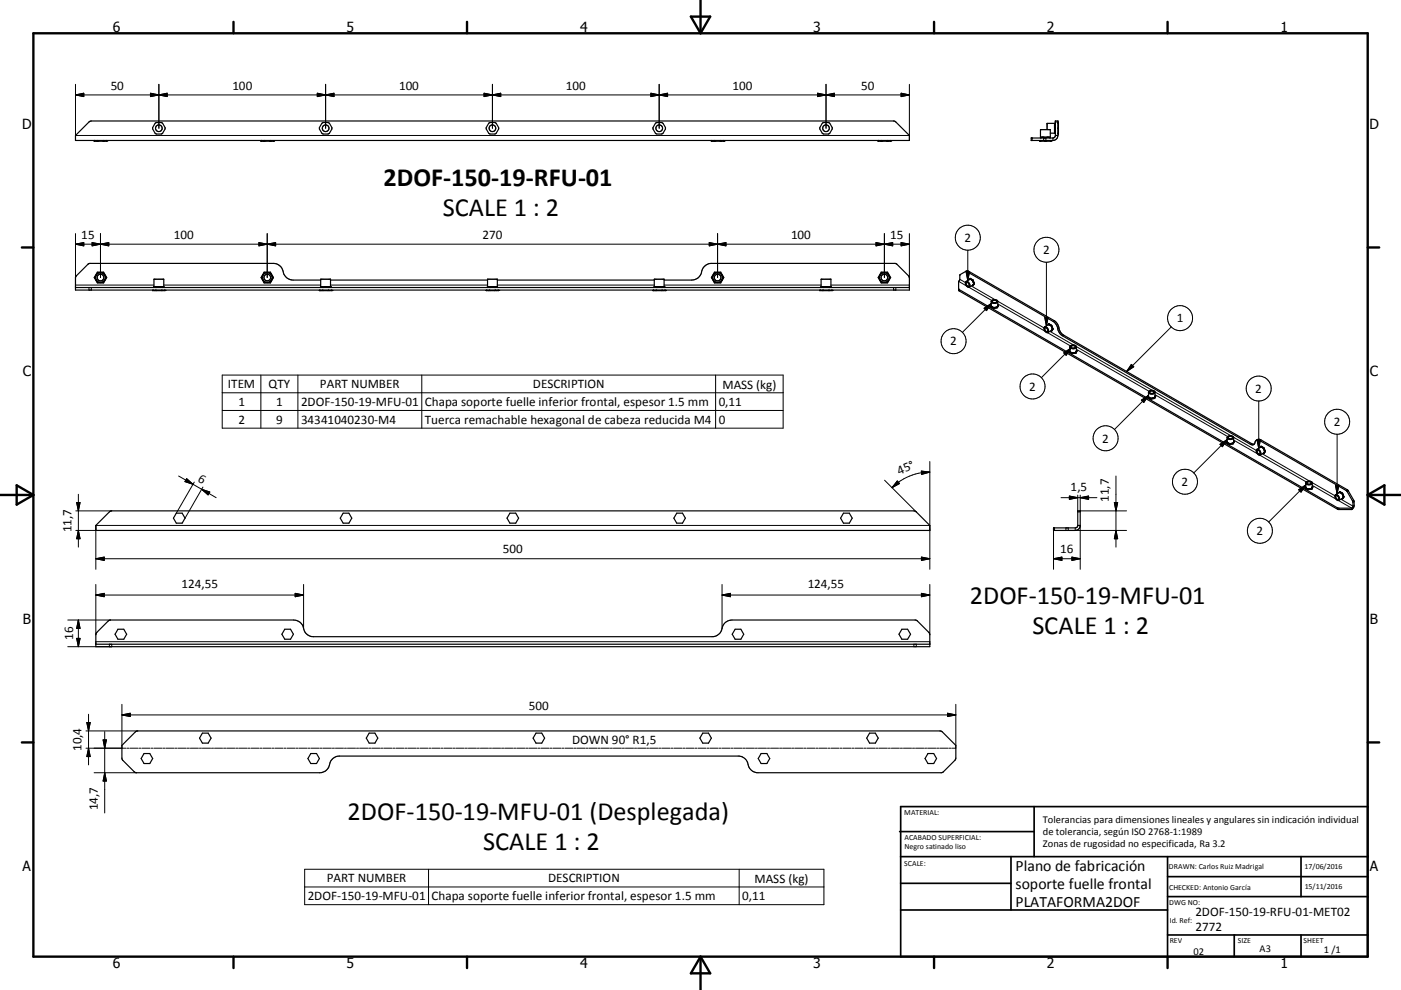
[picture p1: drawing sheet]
<svg xmlns="http://www.w3.org/2000/svg" width="420mm" height="297mm" viewBox="0 0 420 297" stroke-linecap="round" stroke-linejoin="round" font-family="sans-serif">
<g fill="none" stroke="#000" stroke-width=".36">
<path d="M26.7 36.6l.7-.3h240.5l.7 .3 4 4v1.5h-250v-1.5zM314.9 40h1.5M316.2 37v3M316.4 37h-2.5v1.9M316.4 38.6a.8 .8 0 0 0 0 1.2M316.4 37.2a.8 .8 0 0 0 0 1.1M317.3 36.8v3.4M317.3 36.8v.1M317.3 38.4v.1M317.3 38.5v.2M317.3 36.9v.1M317.3 36.8l-.1 .2 .1-.1"/>
<path d="M317.3 38.3h.1M317.3 37h.1M317.3 37v1.3M317.3 38.7v1.3M317.3 40h.1M317.3 40v.1M317.3 38.7h.1M317.3 38.3v.1M28.2 42.3h3.8M28.2 42.2l.1 .1M28.4 42.1l-.2 .1M29.3 42.1l-.3 .2"/>
<path d="M29.3 42.1l.1 .2M30.9 42.3l.1-.2 .2 .2M31.8 42.1l.2 .1M32 42.2v.1M78.3 42.3h3.7M78.3 42.2v.1M78.4 42.1l-.1 .1M79 42.3l.3-.2 .1 .2M80.9 42.3l.1-.2 .3 .2M81.8 42.1l.2 .1M82 42.2v.1M213.3 42.3h3.7"/>
<path d="M213.3 42.2v.1M213.4 42.1l-.1 .1M214 42.3l.3-.2 .1 .2M215.9 42.3l.1-.2 .3 .2M216.8 42.1l.2 .1M217 42.2v.1M263.3 42.3h3.7M263.3 42.2v.1M263.4 42.1l-.1 .1M264 42.3l.3-.2 .1 .2M265.9 42.3l.1-.2 .3 .2M266.9 42.1l.1 .1"/>
<path d="M267 42.2v.1M311.8 42.2l3.3 .1-.2-.2v.2M311.8 42.2l.1 .1M311.9 41.4v-2.5h3v2.5M311.9 41.2h3M311.9 42.1l-.1 .1M312.1 41.4a.8 .8 0 0 1 1.2 0M313.2 42.3l.2-.2 .2 .2M313.6 41.4a.8 .8 0 0 1 1.1 0M316.4 40.6v-4.3h.8v4.3M316.4 40.6l-.2 .6-.5 .2h-6.5v.7h6.5a1.52 1.52 0 0 0 1.5-1.5M316.4 40.6h.8"/>
<path d="M317.3 40.1h.1M317.3 40.1v.1M317.3 40.1l-.1-.1 .1 .1M22.6 86.3h250M28.7 83.7l.3 .6M29 84.3l.5 .4M29.3 81.8h1.7l.9 1.5-.9 1.5h-1.7l-.9-1.5zM29.5 81.8l-1 1.3 .2 .6M30 81.8a1.5 1.5 0 0 0-1.3 1.9M30.3 81.8l1 .6M30.8 81.8l.5 .6M31.3 82.4a1.47 1.47 0 0 1-.2 2 1.47 1.47 0 0 1-2.1-.1"/>
<path d="M31.3 82.4a1.32 1.32 0 0 1-.1 2l-.4 .3M45.7 87.1h3.8M45.7 87.1l.1 .1M45.8 87.2h.1M45.9 87l-.2 .1M46.2 86v-2.2h2.9v2.2M46.2 86h2.9M46.2 86l-.2 .3a.36 .36 0 0 1 .3-.3 .36 .36 0 0 1 .4 .3M46.5 87.2h.1M46.6 87.1l-.1 .1M46.6 87.1h.1M46.7 87.1l.2 .1"/>
<path d="M46.9 87.2h.1M47 86.3a.98 .98 0 0 1 1.3 0M48.4 87.2h.1M48.5 87.1h.1M48.5 87.1l-.1 .1M48.6 87.1l.1 .1M48.7 87.2h.1M49.1 86l.1 .3a.34 .34 0 0 0-.3-.3 .34 .34 0 0 0-.3 .3M49.3 87l.2 .1M49.5 87.2h.1M49.5 87.1v.1M78.9 82.4a1.64 1.64 0 0 0 .6 2.3"/>
<path d="M79 82.4a1.47 1.47 0 0 0 .2 2 1.47 1.47 0 0 0 2-.1M79.3 81.8h1.7l.9 1.5-.9 1.5h-1.7l-.9-1.5zM79.5 81.8l-.6 .6M80 81.8l-1 .6M80.2 81.8a1.46 1.46 0 0 1 1.3 1.9M80.8 81.8l.4 .4a1.32 1.32 0 0 1 .4 1.5M81.2 84.3l-.4 .4M81.4 84l-.2 .3M81.5 83.7l-.1 .3M81.6 83.7l-.2 .3M95.9 87l-.1 .2h3.7l-.2-.2M96.1 86v-2.2h3v2.2"/>
<path d="M96.1 84h-8.2a3.4 3.4 0 0 1-3.3-3.3 2.94 2.94 0 0 0-2.7-1.7h-55.1l-.5 .3-3.5 3.6-.2 4.1h250v-4l-3.7-3.7-.5-.3h-55.1a3.4 3.4 0 0 0-3.2 3.3 3.1 3.1 0 0 1-2.7 1.7h-8.3M96.1 86h3M96.1 86l-.1 .3a.34 .34 0 0 1 .3-.3 .34 .34 0 0 1 .4 .3M96.5 87.2h.1M96.7 87.1h.1M96.7 87.1l-.2 .1M96.7 87.1l.2 .1M96.9 87.2h.1M97 86.3a1.02 1.02 0 0 1 1.3 0M98.4 87.2h.1M98.5 87.1h.1M98.5 87.1l-.1 .1"/>
<path d="M98.6 87.1l.2 .1M98.8 87.2h.1M99.1 84h47.1M99.1 86l.1 .3a.34 .34 0 0 0-.3-.3 .34 .34 0 0 0-.3 .3M145.9 87l-.1 .2 3.7-.1M146.2 86v-2.2h2.9v2.2M146.2 86h2.9M146.2 86l-.2 .3a.36 .36 0 0 1 .4-.3 .36 .36 0 0 1 .3 .3M146.5 87.2h.1M146.6 87.1h.1M146.6 87.1l-.1 .1M146.7 87.1l.2 .1"/>
<path d="M146.8 87l-.2 .1M146.8 87l-.1 .1M146.9 87.2h.1M147 86.3a.99 .99 0 0 1 1.3 0M148.4 87.2h.1M148.5 87.1h.1M148.5 87.1l-.1 .1M148.6 87.1l.2 .1M148.8 87.2h.1M149.1 84h47.1M149.1 86l.1 .3a.34 .34 0 0 0-.3-.3 .34 .34 0 0 0-.3 .3M149.3 87l.2 .1"/>
<path d="M149.5 87.2h.1M149.5 87.1v.1M195.9 87l-.1 .2h3.7l-.2-.2M196.2 86v-2.2h2.9v2.2M196.2 86h2.9M196.2 86l-.2 .3a.34 .34 0 0 1 .4-.3 .34 .34 0 0 1 .3 .3M196.5 87.2h.1M196.7 87.1h.1M196.7 87.1l-.2 .1M196.7 87.1l.2 .1M196.9 87.2h.1M197 86.3a1.02 1.02 0 0 1 1.3 0"/>
<path d="M198.4 87.2h.1M198.5 87.1h.1M198.5 87.1l-.1 .1M198.6 87.1l.2 .1M198.8 87.2h.1M199.1 86l.2 .3-.4-.3-.3 .3M214.3 81.8h1.7l.9 1.5-.9 1.5h-1.7l-.9-1.5zM214.5 81.8a1.62 1.62 0 0 0-1 1.5 1.62 1.62 0 0 0 1 1.4M215 81.8a1.47 1.47 0 0 0-1.2 2.1 1.47 1.47 0 0 0 2.4 .4M215.3 81.8a1.5 1.5 0 0 1 .9 2.5M215.8 81.8a1.66 1.66 0 0 1 .5 2.4M216.2 84.3l-.4 .4"/>
<path d="M245.9 87l-.1 .2h3.7l-.2-.2M246.2 86v-2.2h2.9v2.2M246.2 86h2.9M246.2 86l-.2 .3a.36 .36 0 0 1 .4-.3 .36 .36 0 0 1 .3 .3M246.5 87.2h.1M246.7 87.1h.1M246.7 87.1l-.2 .1M246.8 87.1l.1 .1M246.9 87.2h.1M247 86.3a.98 .98 0 0 1 1.3 0M248.4 87.2h.1M248.5 87v.1"/>
<path d="M248.5 87l.1 .1M248.5 87.1h.1M248.5 87.1l-.1 .1M248.6 86.3a.34 .34 0 0 1 .3-.3 .34 .34 0 0 1 .3 .3M248.6 87.1l.2 .1M248.8 87.2h.1M249.1 86l.2 .3M263.8 82.7v1.2M263.8 82.7a1.48 1.48 0 0 1 2.1-.7 1.48 1.48 0 0 1 .4 2.2M263.8 83.9a1.5 1.5 0 0 0 2.5 .3M263.8 83.9l.7 .8M263.8 82.7l-.3 .4 .3 .8"/>
<path d="M264.3 81.8h1.7l.9 1.5-.9 1.5h-1.7l-.9-1.5zM264.5 81.8l-.7 .9M265.8 81.8a1.57 1.57 0 0 1 .5 2.5M266.3 84.3l-.5 .4M287.4 86.6l113.6 65.8 4.3 .1M289.5 81.4l-1.7 1-.1 1.6-.3 .4v2.6l.2 .3 113.4 65.5 4.3 .1M289.5 81.4l.7-.1 25.9 14.9a3.6 3.6 0 0 1 1.5 2.7l.6 1.1 .7 .5 56.3 32.6 .8 .2M289.5 81.4l26.2 15a4.2 4.2 0 0 1 1.7 3l1.1 1.3 56.4 32.6 .6 .2 .5-.2M289.6 84.5a1 1 0 0 1 1 .5 1 1 0 0 1-.2 1.2 1.28 1.28 0 0 1-.8-1.7zM289.7 84.8a.7 .7 0 0 1 .7 .3 .7 .7 0 0 1-.1 .8 .86 .86 0 0 1-.6-1.1zM290.7 83.9l-1.1 .6M290.8 83.7l.1-.1 .8 .5 .4 1-.5 .5h.1"/>
<path d="M291 83.6l-.4 .3M291 83.6l.6 .4M291 83.6l.1 .2M291 83.8l.2 .1M291 83.8l-.3 .1M291.1 83.8l.1 .1M291.2 83.9l.4 .1M291.2 83.9l.5 .6M291.6 84l.1 .2M291.7 84.5l.1 .1M291.7 85.5v.1M291.7 85.6h.1"/>
<path d="M291.7 84.2l.4 .8M291.7 84.2v.2M291.7 85.5h.1M291.8 85.4l-.1 .1M291.8 85.4l-1.2 .8M291.8 84.6l.1 .2M291.8 84.6v.2M291.8 84.8v.5M291.8 85.3v.1M291.9 84.8l.2 .2M291.9 85.3l-.1 .1M292.1 85v.1"/>
<path d="M292.1 85.1l-.4 .5M292.1 85.1l-.2 .2M297.2 92l.6 .4M297.2 92l.3 .1M297.2 90.5a1.18 1.18 0 0 0 1.9 0M297.2 91.6v.4M297.5 92.1l.1 .1M297.6 92.2l.2 .2M297.6 90.2a.62 .62 0 0 1 .7-.2 .62 .62 0 0 1 .5 .6 .69 .69 0 0 1-.7 .3 .69 .69 0 0 1-.6-.6zM297.6 92.2l.6 .1M297.8 92.4h.2M298.2 92.3l-.2 .1"/>
<path d="M298.4 92.2l.5 .1M298.4 92.2l-.2 .1M298.9 92.3l-.9 .1M299 92.2l-.1 .1M299 91.9l-.6 .3M299.1 91.9l-.1 .3M299.1 91.7v-1.3a1.17 1.17 0 0 0-1.9 0v1.3l.3 .4M299.1 91.8v.1M299.1 91.6h.1M299.2 91.6l-.2 .7-1.1 .2-.8-.6M299.2 91.6v.1M299.2 91.7l-.1 .1"/>
<path d="M299.2 91.7h.1M299.2 91.7l-.2 .5M313.1 98.1a.99 .99 0 0 1 1.1 .5 .99 .99 0 0 1-.2 1.2 1.22 1.22 0 0 1-.9-1.7zM313.3 98.4a.64 .64 0 0 1 .7 .3 .64 .64 0 0 1-.1 .8 .9 .9 0 0 1-.6-1.1zM314.4 97.3l.1-.1 .8 .4 .4 1.1-.6 .5h.2M314.6 97.2l-.4 .3M314.6 97.2l.6 .4M314.6 97.2l.2 .3M314.8 97.5l-.5-.1-1.1 .7M314.8 97.5l.4 .1M314.8 97.5l.5 .8M315.2 97.6l.1 .2"/>
<path d="M315.3 99.1v.1M315.3 99.2h.1M315.3 99.1l-1.1 .7M315.3 97.8l.3 .8M315.3 99.1h.1M315.3 97.8v.5M315.3 98.3l.3 .3M315.3 98.3l.1 .6M315.3 99v.1M315.4 98.9l-.1 .1M315.6 98.6v.2M315.6 98.8l-.3 .4"/>
<path d="M315.6 98.8l-.3 .2M320.7 105.6l.7 .4M320.7 105.6h.3M320.8 104.1a1.22 1.22 0 0 0 1.9 0M320.8 105.2l-.1 .4M321 105.6v.1M321 105.7l1 .1M321 105.7l.4 .3M321.2 103.8a.62 .62 0 0 1 .7-.2 .62 .62 0 0 1 .4 .6 .69 .69 0 0 1-.7 .3 .69 .69 0 0 1-.5-.6zM321.4 106l.2 .1M322 105.8l.4 .1M322 105.8l-.4 .3"/>
<path d="M322.4 105.9l-.8 .2M322.6 105.8l-.2 .1M322.7 105.4l-.1 .4M322.7 105.4l-.7 .4M322.7 105.4v-1.4a1.18 1.18 0 0 0-1.9 0l.1 1.6M322.7 105.4h.1M322.7 105.3h.1M322.7 105.3v.1M322.8 105.3l-.2 .6-1.2 .2-.8-.5 .1-.2M322.8 105.3l-.2 .5M322.8 105.3h.1M344.3 119.3l.6 .3"/>
<path d="M344.3 119.3h.3M344.3 117.7a1.22 1.22 0 0 0 2 .1M344.3 118.8v.5M344.6 119.3l.2 .1M344.8 117.5a.64 .64 0 0 1 .7-.3 .64 .64 0 0 1 .4 .7 .71 .71 0 0 1-1.2-.3zM344.8 119.4l.1 .2M344.8 119.4h.8M344.9 119.6h.2M345.6 119.4l.4 .1M345.6 119.4l-.5 .2M346 119.5l-.9 .1M346.1 119.4l-.1 .1"/>
<path d="M346.2 119.2l-.6 .2M346.2 119.2l-.1 .2M346.3 119.1l-.1 .1M346.3 119v-1.4a1.22 1.22 0 0 0-2 0v1.3l.3 .4M346.3 118.8h.1M346.3 118.8l-.2 .7-1.1 .2-.7-.6M346.3 118.8l.1 .1M346.3 119v.1M346.3 118.9h.1M346.3 118.9v.1M346.4 118.9l-.3 .5M367.9 132.9l.6 .3"/>
<path d="M367.9 132.9h.3M367.9 132.4v.5M368.2 132.9l.9 .2M368.2 132.9l.3 .3M368.3 131a.65 .65 0 0 1 .7-.1 .65 .65 0 0 1 .5 .6 .62 .62 0 0 1-.8 .2 .62 .62 0 0 1-.4-.7zM368.5 133.2l.2 .1M369.1 133.1h.5M369.1 133.1l-.4 .2M369.6 133.1l-.9 .2M369.7 133l-.1 .1M369.8 132.6l-.1 .4M369.8 132.6l-.7 .5"/>
<path d="M369.9 131.3a1.19 1.19 0 0 1-2 .1M369.9 132.6v-1.4a1.21 1.21 0 0 0-2 0v1.3l.3 .4M369.9 132.6h-.1M369.9 132.6h.1M370 132.5l-.1-.1-.2 .7-1.1 .2-.8-.6M370 132.5l-.3 .5M370 132.5l-.1 .1M376.7 132.1l1 .1 26 15 1.8 3.2 .1 1.4-.3 .7M376.7 132.1l.7-.3 .6 .2 26 15 2 3.5-.1 1.6-.6 .8M376.7 132.1l-.7 1.2M376.8 134.8a1.11 1.11 0 0 1 1 1.7M376.8 134.8a1.11 1.11 0 0 0 1 1.7"/>
<path d="M377 135.1a.66 .66 0 0 1 .7 .4 .66 .66 0 0 1-.2 .7 .83 .83 0 0 1-.5-1.1zM378 134.1l.1-.2 .8 .5 .4 1-.5 .5M378.2 134l-.3 .2M378.2 134l.6 .3M378.2 134l.1 .1M378.3 134.2l-1.5 .6M378.3 134.2h.1M378.3 134.1v.1M378.4 134.2l.4 .1M378.4 134.2l.6 .8M378.8 135.9v.1M378.8 134.3l.2 .2"/>
<path d="M379 134.5l.3 .8M379 135.9l-.2 .1M379 134.5v.5M379 135.8l-1.2 .7M379 135.8v.1M379 135l.3 .3M379 135v.8M379 135.8h.1M379 135.7v.1M379.3 135.3v.2M379.3 135.5l-.3 .4M379.3 135.5l-.3 .3"/>
<path d="M28.7 157.6l4.1-4 .7-.3h240.5l.7 .3 4.1 4v1.5h-250.1zM52.9 154h1.7l.9 1.5-.9 1.5h-1.7l-.9-1.5zM102.9 154h1.7l.9 1.5-.9 1.5h-1.7l-.9-1.5zM152.9 154h1.7l.9 1.5-.9 1.5h-1.7l-.9-1.5zM202.9 154h1.7l.9 1.5-.9 1.5h-1.7l-.9-1.5zM252.9 154h1.7l.9 1.5-.9 1.5h-1.7l-.9-1.5zM323.1 157.6v-4.3h.8v4.3M323.1 157.6l-.2 .6-.5 .2h-6.5v.7h6.5a1.52 1.52 0 0 0 1.5-1.5M323.1 157.6h.8M391.5 146.1v-1.3a1.21 1.21 0 0 1 1.9 0v1.4M391.5 144.9a1.18 1.18 0 0 0 1.9 .1M391.5 146.1l-.1 .3 .2 .1"/>
<path d="M391.5 146.1l.1 .3M391.6 146.5h.2M391.6 146.4l.2 .1M391.8 146.5l.1 .1M391.9 144.7a.65 .65 0 0 1 .7-.2 .65 .65 0 0 1 .5 .6 .62 .62 0 0 1-.8 .2 .62 .62 0 0 1-.4-.6zM391.9 146.6l.4 .3M391.9 146.6l.6 .1M392.5 146.7l-.2 .2M392.7 146.7h.4M392.7 146.7h-.2M393.1 146.7l-.8 .2M393.3 146.6l-.2 .1"/>
<path d="M393.3 146.4l-.6 .3M393.4 146.4l-.1 .2M393.4 146.3v.1M393.4 146.3l-.1 .1M393.4 146.2v.1M393.4 146h.1M393.5 146l-.2 .7-1.1 .2-.8-.6M393.5 146v.2M393.5 146.2h.1M393.5 146.2l-.2 .4M400.4 148.4a1.13 1.13 0 0 0 1 1.7M400.4 148.4a1.11 1.11 0 0 1 1 1.7"/>
<path d="M400.5 148.7a.63 .63 0 0 1 .8 .4 .63 .63 0 0 1-.3 .8l-.5-.5zM401.6 147.7l.1-.2 .8 .5 .4 1.1-.5 .5h.1M401.8 147.6l-.4 .2M401.8 147.6l.6 .4M401.8 147.6l.2 .3M402 147.9l.4 .1M402 147.9l.6 .7M402 147.9l-.4-.1-1.2 .6M402.4 148l.1 .1M402.5 148.1l.4 .8M402.5 148.1l.1 .5M402.5 149.5v.1"/>
<path d="M402.5 149.5l-1.1 .6M402.6 148.6l.3 .3M402.6 148.6v.8M402.6 149.4l-.1 .1M402.9 148.9v.2M402.9 149.1l-.4 .5M402.9 149.1l-.3 .3M405.3 152.5v.4M28.7 193.3h250.1M32.4 186.3l.7-.3h54.9a3.3 3.3 0 0 1 3.3 3.3 2.93 2.93 0 0 0 2.7 1.7h119.5a3.3 3.3 0 0 0 3.2-3.3 3.2 3.2 0 0 1 2.7-1.7h55.1l.6 .3 3.6 3.8 .1 3.9h-250.1l.1-3.9zM35.4 188.8h1.7l.9 1.5-.9 1.5h-1.7l-.9-1.5zM85.4 188.8h1.7l.9 1.5-.9 1.5h-1.7l-.9-1.5z"/>
<path d="M220.4 188.8h1.7l.9 1.5-.9 1.5h-1.7l-.9-1.5zM270.4 188.8h1.7l.9 1.5-.9 1.5h-1.7l-.9-1.5zM40.6 219.6l.7-.3h240.5l.7 .3 4.1 4-.1 4.2-3.6 3.7-.6 .3h-55a3.3 3.3 0 0 1-3.3-3.3 2.93 2.93 0 0 0-2.7-1.7h-119.5a3.4 3.4 0 0 0-3.2 3.3 2.93 2.93 0 0 1-2.7 1.7h-55.1l-.6-.3-3.7-3.9v-4zM60.7 219.9h1.7l.9 1.5-.9 1.5h-1.7l-.9-1.5zM110.7 219.9h1.7l.9 1.5-.9 1.5h-1.7l-.9-1.5zM160.7 219.9h1.7l.9 1.5-.9 1.5h-1.7l-.9-1.5zM210.7 219.9h1.7l.9 1.5-.9 1.5h-1.7l-.9-1.5zM260.7 219.9h1.7l.9 1.5-.9 1.5h-1.7l-.9-1.5zM43.2 226.1h1.7l.9 1.5-.9 1.5h-1.7l-.9-1.5zM93.2 226.1h1.7l.9 1.5-.9 1.5h-1.7l-.9-1.5zM228.2 226.1h1.7l.9 1.5-.9 1.5h-1.7l-.9-1.5zM278.2 226.1h1.7l.9 1.5-.9 1.5h-1.7l-.9-1.5z"/>
<circle cx="47.6" cy="38.5" r="1.87"/>
<circle cx="47.6" cy="38.5" r="1.01"/>
<circle cx="97.6" cy="38.5" r="1"/>
<circle cx="97.6" cy="38.5" r="1.88"/>
<circle cx="147.6" cy="38.5" r="1.87"/>
<circle cx="147.6" cy="38.5" r="1.01"/>
<circle cx="197.6" cy="38.5" r="1.88"/>
<circle cx="197.7" cy="38.5" r="1"/>
<circle cx="247.6" cy="38.5" r="1.87"/>
<circle cx="247.6" cy="38.5" r="1.01"/>
<circle cx="30.1" cy="83.3" r="1"/>
<circle cx="80.1" cy="83.3" r="1"/>
<circle cx="215.1" cy="83.3" r="1"/>
<circle cx="265.2" cy="83.3" r=".99"/>
</g>
<g fill="none" stroke="#000" stroke-width=".3">
<path d="M22.6 25.3v15.3h250v-15.3M22.6 28.5l2.5-.5v1zM22.6 28.5h250M45.1 28l5 1v-1l-5 1zM47.6 25.3v13.2M95.1 28v1l5-1v1zM97.6 25.3v13.2M145.1 28l5 1v-1l-5 1zM147.6 25.3v13.2M195.1 28v1l5-1v1zM197.6 25.3v13.2M245.1 28l5 1v-1l-5 1z"/>
<path d="M247.6 25.3v13.2M270.2 28l2.4 .5-2.4 .5zM316.4 36.6h.8M309.5 41.4v.7M312.9 41.4v.7M313.6 41.4v.7M315.7 41.4v.7M22.6 73.3h250M22.6 73.3l2.5-.5v1zM22.6 70.1v13.3M27.6 72.8l2.5 .5-2.5 .5zM30.1 73.3l2.5-.5v1z"/>
<path d="M30.1 70.1v13.2M77.6 72.8l2.5 .5-2.5 .5zM80.1 70.1v13.2M80.1 73.3l2.5-.5v1zM212.6 72.8l2.5 .5-2.5 .5zM215.1 70.1v13.2M215.1 73.3l2.5-.5v1zM262.6 72.8l2.5 .5-2.5 .5zM265.1 70.1v13.2M265.1 73.3l2.5-.5v1zM270.2 72.8l2.4 .5-2.4 .5zM272.6 70.1v13.3"/>
<path d="M290.1 75.1v9.1M313.7 78.7v19M22.6 85.5h23.6M26.7 86.3v.7M27.4 86.3v.7M29.2 81.6h1.9l.9 1.7-.9 1.6h-1.9l-1-1.6zM49.1 85.5h47M79.2 81.6h1.9l.9 1.7-.9 1.6h-1.9l-1-1.6zM99.1 85.5h47.1M149.1 85.5h47.1M199.1 85.5h47.1M214.2 81.6h1.9l.9 1.7-.9 1.6h-1.9l-.9-1.6z"/>
<path d="M249.1 85.5h23.5M264.2 81.6h1.9l1 1.7-1 1.6h-1.9l-1-1.6zM267.9 86.3v.7M268.6 86.3v.7M287.4 84.4l2.3 1.4M287.6 86.9v.4M287.8 83.8l1.6 1M289.7 81.6h1l-.6 2.6zM290.2 81.3l-.4 .2M290.5 86.2l6.8 3.9M290.5 83.9l.4-.4 .8 .5 .5 1.1-.5 .7-.2-.2M291.2 85.8l7.1 4.1"/>
<path d="M295 92.5l2.2-1.4-1.4 2.1zM297.2 91.5l-.2 .5 .8 .5 1.3-.2 .3-.7-.3-.1M297.2 91.1l-8.7 8.6M299.1 90.4l13.9 8M299.1 91.2l14.2 8.2M313.2 95.3h1l-.5 2.4zM314 99.8l6.9 4M314.1 97.5l.3-.4 .9 .5 .5 1.2-.5 .6-.2-.2M314.8 99.4l7.1 4.1M316.1 96.2l-.4 .2M317.5 98.4l-.4 .2M351.2 98.1l-13.4 13.4"/>
<path d="M66.6 112.5h168.2v16h-168.2zM66.6 117.8h168.2M78.2 112.5v16M89.3 112.5v16M126.4 112.5v16M214.5 112.5v16M318.9 100.5l-.4 .2M318.9 105.9l2.1-1.4-1.4 2.1zM320.8 105.1l-.3 .5 .9 .5 1.2-.2 .4-.7-.3-.1M321 104.5l-8.8 8.8M322.7 104l22.7 13.1M322.7 104.8l21.8 12.6"/>
<path d="M339.2 109.3l.7 .7-2.1 1.5zM344.3 118.7l-.2 .5 .9 .5 1.2-.1 .3-.7-.2-.2M344.3 118.6l-10.2 10.3M346.3 117.6l22.7 13.1M346.3 118.4l21.8 12.6M66.6 123.1h168.2M278.8 138.5v32.3M342.2 120l2.1-1.4-1.4 2.2zM365.8 133.3l2.1-1.4-1.4 2.1zM367.9 132.3l-.2 .5 .9 .6 1.2-.2 .3-.8-.2-.1M367.9 131.9l-10 10M369.9 131.2l6.7 3.9"/>
<path d="M369.9 132l7.1 4.1M375.2 133.1l-.3 .2M376.9 132h1l-.5 2.5zM377.4 120.3v14.2M377.7 136.6l13.9 8M377.7 134.3l.4-.5 .9 .5 .4 1.2-.4 .6-.3-.1M378 132l-.3 .2M378.4 136.1l14.2 8.2M400.9 130.3v17.8M22.7 159.1h6M22.7 153.3h10.8M23 150.8h1l-.5 2.5z"/>
<path d="M23.5 148.3v15.8M23.5 159.1l.5 2.5h-1zM53.5 142.8l7 4M56 143.6l1.9 1.7-2.4-.8zM58.2 144.6l-5.3 9.4M60.5 146.8l4.3 2.5M60.5 146.8l2.4 .8-.5 .9zM60.8 146.1l-5.3 9.4M265.2 144.1l9.5 9.5M269 144.3l.7 .8-2.3 1.2zM276.2 141.3l2.6 .3-2.5 .7zM278.8 157.6h-250.1v13.2"/>
<path d="M278.8 141.6a16.1 16.1 0 0 0-11.4 4.7M315.9 159.1v11.7M316.2 158.4v.7M318.1 149.3h10.8M319.6 158.4v.7M320.3 158.4v.7h17.5M320.6 148.8l2.5 .5-2.5 .5zM322.4 158.4v.7M323.1 153.6h.8M323.1 148.5v4.8M323.9 148.5v4.8h13.9M323.9 157.6v13.2"/>
<path d="M323.9 149.3l2.5-.5v1zM334.1 150.8h1l-.5 2.5zM334.6 159.1l.5 2.5h-1zM334.6 142.8v21.3M389.3 146.9l2.2-1.4-1.4 2.1zM391.5 145.9l-.3 .5 .9 .5 1.3-.1 .3-.7-.3-.2M391.5 145.5l-11.1 11.1M393.4 144.8l6.8 3.9M393.4 145.6l7.1 4.1M400.4 145.6h1l-.5 2.5zM401 152.4v.4M401.3 150.2l4 2.3"/>
<path d="M401.3 147.9l.3-.5 .9 .5 .5 1.2-.5 .6-.2-.1M401.4 152.5v.4M402 149.8l3.6 2 .4-.2M403.9 146.9l-.4 .2M404.2 147.3l-.3 .2M405.8 150l-.3 .2M406 150.5l-.4 .2M28.7 167.6h250.1M28.7 167.6l2.5-.5v1zM28.7 178.5l2.5-.5v1zM28.7 175.3v15.1M28.7 178.5h62.3"/>
<path d="M88.5 178l2.5 .5-2.5 .5zM91 175.3v13.2M216.5 178.5h62.3M216.5 178.5l2.5-.5v1zM216.5 175.3v13.2M276.3 167.1l2.5 .5-2.5 .5zM276.3 178l2.5 .5-2.5 .5zM278.8 175.3v15.1M315.9 167.6h8M315.9 167.6l2.5-.5v1zM321.4 167.1l2.5 .5-2.5 .5zM20.3 186h12.8"/>
<path d="M23 191.5h1l-.5 2.5zM23.5 186v8M23.5 186l.5 2.5h-1zM28.7 192.5h250.1M32.8 193.3v.7M33.5 193.3v.7h-13.2M274 193.3v.7M274.7 193.3v.7M25.8 219.3h15.5M26 216.8h1.1l-.6 2.5zM26.5 214.3v15.2M31.4 219.5v24.4"/>
<path d="M36.5 214.5h250.1M36.5 214.5l2.5-.5v1zM36.5 211.3v13.2M284.1 214l2.5 .5-2.5 .5zM286.6 211.3v13.2h-1.3M25.8 224.5h11.9M26.5 224.5l.6 2.5h-1.1zM28.2 231.8h12.7M30.9 222h1l-.5 2.5zM31.4 231.8l.5 2.5h-1zM38.1 224.5h.6M39 224.5h2.4"/>
<path d="M41.7 224.5h.6M42.6 224.5h2.4M45.3 224.5h.6M46.2 224.5h2.4M48.9 224.5h.6M49.8 224.5h2.4M52.6 224.5h.5M53.4 224.5h2.5M56.2 224.5h.6M57.1 224.5h2.4M59.8 224.5h.6M60.7 224.5h2.4"/>
<path d="M63.4 224.5h.6M64.3 224.5h2.4M67 224.5h.6M68 224.5h2.4M70.7 224.5h.6M71.6 224.5h2.4M74.3 224.5h.6M75.2 224.5h2.4M77.9 224.5h.6M78.8 224.5h2.4M81.5 224.5h.6M82.4 224.5h2.4"/>
<path d="M85.1 224.5h.7M86.1 224.5h2.4M88.8 224.5h.6M89.7 224.5h2.4M92.4 224.5h.6M93.3 224.5h2.4M96 224.5h.6M96.9 224.5h2.4M99.7 224.5h.6M100.6 224.5h2.4M103.3 224.5h.6M104.2 224.5h2.4"/>
<path d="M106.9 224.5h.6M107.8 224.5h2.4M110.5 224.5h.6M111.4 224.5h2.5M114.1 224.5h.6M115 224.5h2.5M117.8 224.5h.6M118.7 224.5h2.4M121.4 224.5h.6M122.3 224.5h2.4M125 224.5h.6M125.9 224.5h2.4"/>
<path d="M128.6 224.5h.6M129.6 224.5h2.4M132.3 224.5h.6M133.2 224.5h2.4M135.9 224.5h.6M136.8 224.5h2.4M139.5 224.5h.6M140.4 224.5h2.4M143.1 224.5h.6M144 224.5h2.4M146.7 224.5h.7M147.7 224.5h2.4"/>
<path d="M150.4 224.5h.6M151.3 224.5h2.4M154 224.5h.6M154.9 224.5h2.4M157.6 224.5h.6M158.5 224.5h2.4M161.3 224.5h.6M162.2 224.5h2.4M164.9 224.5h.6M165.8 224.5h2.4M168.5 224.5h.6M169.4 224.5h2.4"/>
<path d="M172.1 224.5h.6M173 224.5h2.5M175.7 224.5h.6M176.6 224.5h2.5M179.4 224.5h.6M180.3 224.5h2.4M183 224.5h.6M183.9 224.5h2.4M186.6 224.5h.6M187.5 224.5h2.4M190.2 224.5h.6M191.2 224.5h2.4"/>
<path d="M193.9 224.5h.6M194.8 224.5h2.4M197.5 224.5h.6M198.4 224.5h2.4M201.1 224.5h.6M202 224.5h2.4M204.7 224.5h.6M205.6 224.5h2.4M208.3 224.5h.7M209.3 224.5h2.4M212 224.5h.6M212.9 224.5h2.4"/>
<path d="M215.6 224.5h.6M216.5 224.5h2.4M219.2 224.5h.6M220.1 224.5h2.5M222.9 224.5h.6M223.7 224.5h2.5M226.5 224.5h.6M227.4 224.5h2.4M230.1 224.5h.6M231 224.5h2.4M233.7 224.5h.6M234.6 224.5h2.5"/>
<path d="M237.3 224.5h.6M238.2 224.5h2.5M241 224.5h.6M241.9 224.5h2.4M244.6 224.5h.6M245.5 224.5h2.4M248.2 224.5h.6M249.1 224.5h2.4M251.8 224.5h.6M252.8 224.5h2.4M255.5 224.5h.6M256.4 224.5h2.4"/>
<path d="M259.1 224.5h.6M260 224.5h2.4M262.7 224.5h.6M263.6 224.5h2.4M266.3 224.5h.6M267.2 224.5h2.4M269.9 224.5h.7M270.9 224.5h2.4M273.6 224.5h.6M274.5 224.5h2.4M277.2 224.5h.6M278.1 224.5h2.4"/>
<path d="M280.8 224.5h.6M281.7 224.5h2.5M284.5 224.5h.6M91.3 260.8h155.7v10.6h-155.7zM91.3 266.1h155.7M128.5 260.8v10.6M221.6 260.8v10.6"/>
<circle cx="290.1" cy="71.3" r="3.8"/>
<circle cx="313.7" cy="74.9" r="3.8"/>
<circle cx="353.8" cy="95.5" r="3.7"/>
<circle cx="285.9" cy="102.4" r="3.8"/>
<circle cx="309.6" cy="115.9" r="3.8"/>
<circle cx="377.4" cy="116.6" r="3.8"/>
<circle cx="331.5" cy="131.5" r="3.7"/>
<circle cx="400.9" cy="126.5" r="3.8"/>
<circle cx="355.3" cy="144.5" r="3.8"/>
<circle cx="377.7" cy="159.3" r="3.8"/>
</g>
<g fill="#000">
<circle cx="28.2" cy="42.2" r=".18"/>
<circle cx="28.3" cy="42.3" r=".18"/>
<circle cx="29" cy="42.3" r=".18"/>
<circle cx="29.4" cy="42.3" r=".18"/>
<circle cx="30.9" cy="42.3" r=".18"/>
<circle cx="31.2" cy="42.3" r=".18"/>
<circle cx="32" cy="42.3" r=".18"/>
<circle cx="32" cy="42.2" r=".18"/>
<circle cx="78.3" cy="42.3" r=".18"/>
<circle cx="78.3" cy="42.2" r=".18"/>
<circle cx="79" cy="42.3" r=".18"/>
<circle cx="79.4" cy="42.3" r=".18"/>
<circle cx="80.9" cy="42.3" r=".18"/>
<circle cx="81.3" cy="42.3" r=".18"/>
<circle cx="82" cy="42.3" r=".18"/>
<circle cx="82" cy="42.2" r=".18"/>
<circle cx="213.3" cy="42.3" r=".18"/>
<circle cx="213.3" cy="42.2" r=".18"/>
<circle cx="214" cy="42.3" r=".18"/>
<circle cx="214.4" cy="42.3" r=".18"/>
<circle cx="215.9" cy="42.3" r=".18"/>
<circle cx="216.3" cy="42.3" r=".18"/>
<circle cx="217" cy="42.3" r=".18"/>
<circle cx="217" cy="42.2" r=".18"/>
<circle cx="263.3" cy="42.2" r=".18"/>
<circle cx="263.3" cy="42.3" r=".18"/>
<circle cx="264" cy="42.3" r=".18"/>
<circle cx="264.4" cy="42.3" r=".18"/>
<circle cx="265.9" cy="42.3" r=".18"/>
<circle cx="266.3" cy="42.3" r=".18"/>
<circle cx="267" cy="42.3" r=".18"/>
<circle cx="267" cy="42.2" r=".18"/>
<circle cx="309.2" cy="41.4" r=".18"/>
<circle cx="309.2" cy="42.1" r=".18"/>
<circle cx="311.7" cy="42.3" r=".18"/>
<circle cx="311.9" cy="42.3" r=".18"/>
<circle cx="313.2" cy="42.3" r=".18"/>
<circle cx="313.6" cy="42.3" r=".18"/>
<circle cx="314.9" cy="42.3" r=".18"/>
<circle cx="315.1" cy="42.3" r=".18"/>
<circle cx="45.7" cy="87.1" r=".18"/>
<circle cx="49.5" cy="87.1" r=".18"/>
<circle cx="95.8" cy="87.1" r=".18"/>
<circle cx="95.8" cy="87.2" r=".18"/>
<circle cx="99.1" cy="86" r=".18"/>
<circle cx="99.5" cy="87.1" r=".18"/>
<circle cx="99.5" cy="87.2" r=".18"/>
<circle cx="145.8" cy="87.1" r=".18"/>
<circle cx="149.5" cy="87.1" r=".18"/>
<circle cx="195.8" cy="87.2" r=".18"/>
<circle cx="195.8" cy="87.1" r=".18"/>
<circle cx="199.1" cy="86" r=".18"/>
<circle cx="199.5" cy="87.2" r=".18"/>
<circle cx="199.5" cy="87.1" r=".18"/>
<circle cx="245.8" cy="87.1" r=".18"/>
<circle cx="249.5" cy="87.1" r=".18"/>
</g>
<g fill="none" stroke="#000" stroke-width=".71">
<path d="M10 10h400v277h-400zM70 6.6v3.4M140 6.6v3.4M207.1 5h5.8l-2.9 5zM210 0v10M280 6.6v3.4M350 6.6v3.4M6.6 74.2h3.4M410 74.2h3.5M0 148.5h10M5 145.6l5 2.9-5 2.9zM410 148.5h10.1"/>
<path d="M410 148.5l5.1-2.9v5.8zM6.6 222.7h3.4M410 222.7h3.5M70 287v3.4M140 287v3.4M210 287v10M210 287l2.9 5h-5.8zM280 287v3.4M350 287v3.4"/>
</g>
<g fill="none" stroke="#000" stroke-width=".51">
<path d="M269.7 249.5h40.3M270 242h140v45h-140zM270 257h140M303.1 257v16M310 242v15M350 257v30M390.1 257v12M270 265h33.1M270 273h80M350 269h60M350 263h60M350 280.5h60"/>
<path d="M370 280.5v6.5M390.1 280.5v6.5"/>
</g>
<g fill="#000" stroke="#000" stroke-width=".3">
<path d="M22.6 28.5l2.5-.5v1zM45.1 28l2.5 .5-2.5 .5zM47.6 28.5l2.5-.5v1zM95.1 28l2.5 .5-2.5 .5zM97.6 28.5l2.5-.5v1zM145.1 28l2.5 .5-2.5 .5zM147.6 28.5l2.5-.5v1zM195.1 28l2.5 .5-2.5 .5zM197.6 28.5l2.5-.5v1zM245.1 28l2.5 .5-2.5 .5zM247.6 28.5l2.5-.5v1zM270.2 28l2.4 .5-2.4 .5z"/>
<path d="M22.6 73.3l2.5-.5v1zM27.6 72.8l2.5 .5-2.5 .5zM30.1 73.3l2.5-.5v1zM77.6 72.8l2.5 .5-2.5 .5zM80.1 73.3l2.5-.5v1zM212.6 72.8l2.5 .5-2.5 .5zM215.1 73.3l2.5-.5v1zM262.6 72.8l2.5 .5-2.5 .5zM265.1 73.3l2.5-.5v1zM270.2 72.8l2.4 .5-2.4 .5zM289.7 81.6h1l-.6 2.6zM295 92.5l2.2-1.4-1.4 2.1z"/>
<path d="M313.2 95.3h1l-.5 2.4zM318.9 105.9l2.1-1.4-1.4 2.1zM339.2 109.3l.7 .7-2.1 1.5zM342.2 120l2.1-1.4-1.4 2.2zM365.8 133.3l2.1-1.4-1.4 2.1zM376.9 132h1l-.5 2.5zM23 150.8h1l-.5 2.5zM56 143.6l1.9 1.7-2.4-.8zM60.5 146.8l2.4 .8-.5 .9zM269 144.3l.7 .8-2.3 1.2zM276.2 141.3l2.6 .3-2.5 .7zM320.6 148.8l2.5 .5-2.5 .5z"/>
<path d="M323.9 149.3l2.5-.5v1zM334.1 150.8h1l-.5 2.5zM389.3 146.9l2.2-1.4-1.4 2.1zM400.4 145.6h1l-.5 2.5zM23.5 159.1l.5 2.5h-1zM28.7 167.6l2.5-.5v1zM28.7 178.5l2.5-.5v1zM88.5 178l2.5 .5-2.5 .5zM216.5 178.5l2.5-.5v1zM276.3 167.1l2.5 .5-2.5 .5zM276.3 178l2.5 .5-2.5 .5zM315.9 167.6l2.5-.5v1z"/>
<path d="M321.4 167.1l2.5 .5-2.5 .5zM334.6 159.1l.5 2.5h-1zM23 191.5h1l-.5 2.5zM23.5 186l.5 2.5h-1zM26 216.8h1.1l-.6 2.5zM36.5 214.5l2.5-.5v1zM284.1 214l2.5 .5-2.5 .5zM26.5 224.5l.6 2.5h-1.1zM30.9 222h1l-.5 2.5zM31.4 231.8l.5 2.5h-1z"/>
</g>
<g font-size="7.9">
<text x="115" y="55.9">2DOF-150-19-RFU-01</text>
<text x="132.8" y="64.9">SCALE 1 : 2</text>
<text x="290.7" y="181.3">2DOF-150-19-MFU-01</text>
<text x="309.5" y="190.2">SCALE 1 : 2</text>
<text x="104.2" y="246.1">2DOF-150-19-MFU-01 (Desplegada)</text>
<text x="144.9" y="255.1">SCALE 1 : 2</text>
</g>
<g font-size="4.7">
<text x="304.5" y="261.2">Plano de fabricación</text>
<text x="304.5" y="266.6">soporte fuelle frontal</text>
<text x="304.5" y="272">PLATAFORMA2DOF</text>
</g>
<g font-size="4.2">
<text x="33.9" y="9.6">6</text>
<text x="103.9" y="9.6">5</text>
<text x="173.9" y="9.6">4</text>
<text x="243.8" y="9.6">3</text>
<text x="313.9" y="9.6">2</text>
<text x="383.9" y="9.6">1</text>
<text x="6.7" y="38.7">D</text>
<text x="410.5" y="38.7">D</text>
<text x="6.9" y="112.9">C</text>
<text x="410.7" y="112.9">C</text>
<text x="6.9" y="187.1">B</text>
<text x="410.7" y="187.1">B</text>
<text x="6.8" y="261.4">A</text>
<text x="410.7" y="261.4">A</text>
<text x="33.9" y="290.4">6</text>
<text x="103.9" y="290.4">5</text>
<text x="173.9" y="290.4">4</text>
<text x="243.8" y="290.4">3</text>
<text x="313.9" y="290.4">2</text>
<text x="383.9" y="290.4">1</text>
</g>
<g font-size="3.9">
<text x="33.2" y="26.9">50</text>
<text x="69.7" y="26.9">100</text>
<text x="119.6" y="26.9">100</text>
<text x="169.7" y="26.9">100</text>
<text x="219.6" y="26.9">100</text>
<text x="258.1" y="26.9">50</text>
<text x="24.4" y="71.7">15</text>
<text x="52.2" y="71.7">100</text>
<text x="144.7" y="71.7">270</text>
<text x="237.2" y="71.7">100</text>
<text x="266.9" y="71.7">15</text>
<text x="289.1" y="72.6">2</text>
<text x="312.8" y="76.2">2</text>
<text x="352.8" y="96.7">1</text>
<text x="284.9" y="103.6">2</text>
<text x="68.3" y="116.4">ITEM</text>
<text x="80.5" y="116.5">QTY</text>
<text x="95.9" y="116.4">PART NUMBER</text>
<text x="159.8" y="116.5">DESCRIPTION</text>
<text x="216.6" y="116.6">MASS (kg)</text>
<text x="308.5" y="117.3">2</text>
<text x="376.3" y="117.9">2</text>
<text x="71.5" y="121.8">1</text>
<text x="82.8" y="121.8">1</text>
<text x="90.3" y="121.8">2DOF-150-19-MFU-01</text>
<text x="127.3" y="121.8">Chapa soporte fuelle inferior frontal, espesor 1.5 mm</text>
<text x="215.5" y="121.8">0,11</text>
<text x="71.5" y="127.1">2</text>
<text x="82.8" y="127.1">9</text>
<text x="90.3" y="127.1">34341040230-M4</text>
<text x="127.3" y="127.2">Tuerca remachable hexagonal de cabeza reducida M4</text>
<text x="215.5" y="127.1">0</text>
<text x="399.9" y="127.8">2</text>
<text x="330.5" y="132.8">2</text>
<text x="269.6" y="142.5" transform="rotate(-22 269.6 142.5)">45°</text>
<text x="59.1" y="144.2" transform="rotate(30 59.1 144.2)">6</text>
<text x="321" y="147.2">1,5</text>
<text x="354.2" y="145.8">2</text>
<text x="332.5" y="150.5" transform="rotate(-90 332.5 150.5)">11,7</text>
<text x="21.4" y="159.7" transform="rotate(-90 21.4 159.7)">11,7</text>
<text x="376.7" y="160.5">2</text>
<text x="150.8" y="166">500</text>
<text x="317.8" y="166">16</text>
<text x="54.4" y="176.4">124,55</text>
<text x="242.1" y="176.4">124,55</text>
<text x="21.9" y="192" transform="rotate(-90 21.9 192)">16</text>
<text x="158.6" y="212.9">500</text>
<text x="24.5" y="225.4" transform="rotate(-90 24.5 225.4)">10,4</text>
<text x="171.5" y="223.2">DOWN 90° R1,5</text>
<text x="29.4" y="243.1" transform="rotate(-90 29.4 243.1)">14,7</text>
<text x="98" y="264.7">PART NUMBER</text>
<text x="164.3" y="264.7">DESCRIPTION</text>
<text x="226.2" y="264.8">MASS (kg)</text>
<text x="92.3" y="270">2DOF-150-19-MFU-01</text>
<text x="129.4" y="270.1">Chapa soporte fuelle inferior frontal, espesor 1.5 mm</text>
<text x="222.5" y="270">0,11</text>
<text x="358.4" y="274.9">2DOF-150-19-RFU-01-MET02</text>
<text x="358.4" y="279.4">2772</text>
</g>
<g font-size="3.1">
<text x="312.7" y="246.8">Tolerancias para dimensiones lineales y angulares sin indicación individual</text>
<text x="312.7" y="250.4">de tolerancia, según ISO 2768-1:1989</text>
<text x="312.7" y="254">Zonas de rugosidad no especificada, Ra 3.2</text>
<text x="357.8" y="286.5">02</text>
<text x="377.6" y="285.6">A3</text>
<text x="396.9" y="285.9">1 /1</text>
</g>
<g font-size="2.4">
<text x="271.1" y="244.4">MATERIAL:</text>
<text x="271.2" y="252">ACABADO SUPERFICIAL:</text>
<text x="271.2" y="254.7">Negro satinado liso</text>
<text x="271.1" y="259.7">SCALE:</text>
<text x="350.4" y="260.8">DRAWN: Carlos Ruiz Madrigal</text>
<text x="391.1" y="260.6">17/06/2016</text>
<text x="350.5" y="267">CHECKED: Antonio García</text>
<text x="391.2" y="266.7">15/11/2016</text>
<text x="350.5" y="271.4">DWG NO:</text>
<text x="350.7" y="276.9">Id. Ref:</text>
<text x="350.7" y="282.8">REV</text>
<text x="371.1" y="282.9">SIZE</text>
<text x="390.8" y="283">SHEET</text>
</g>
</svg>
